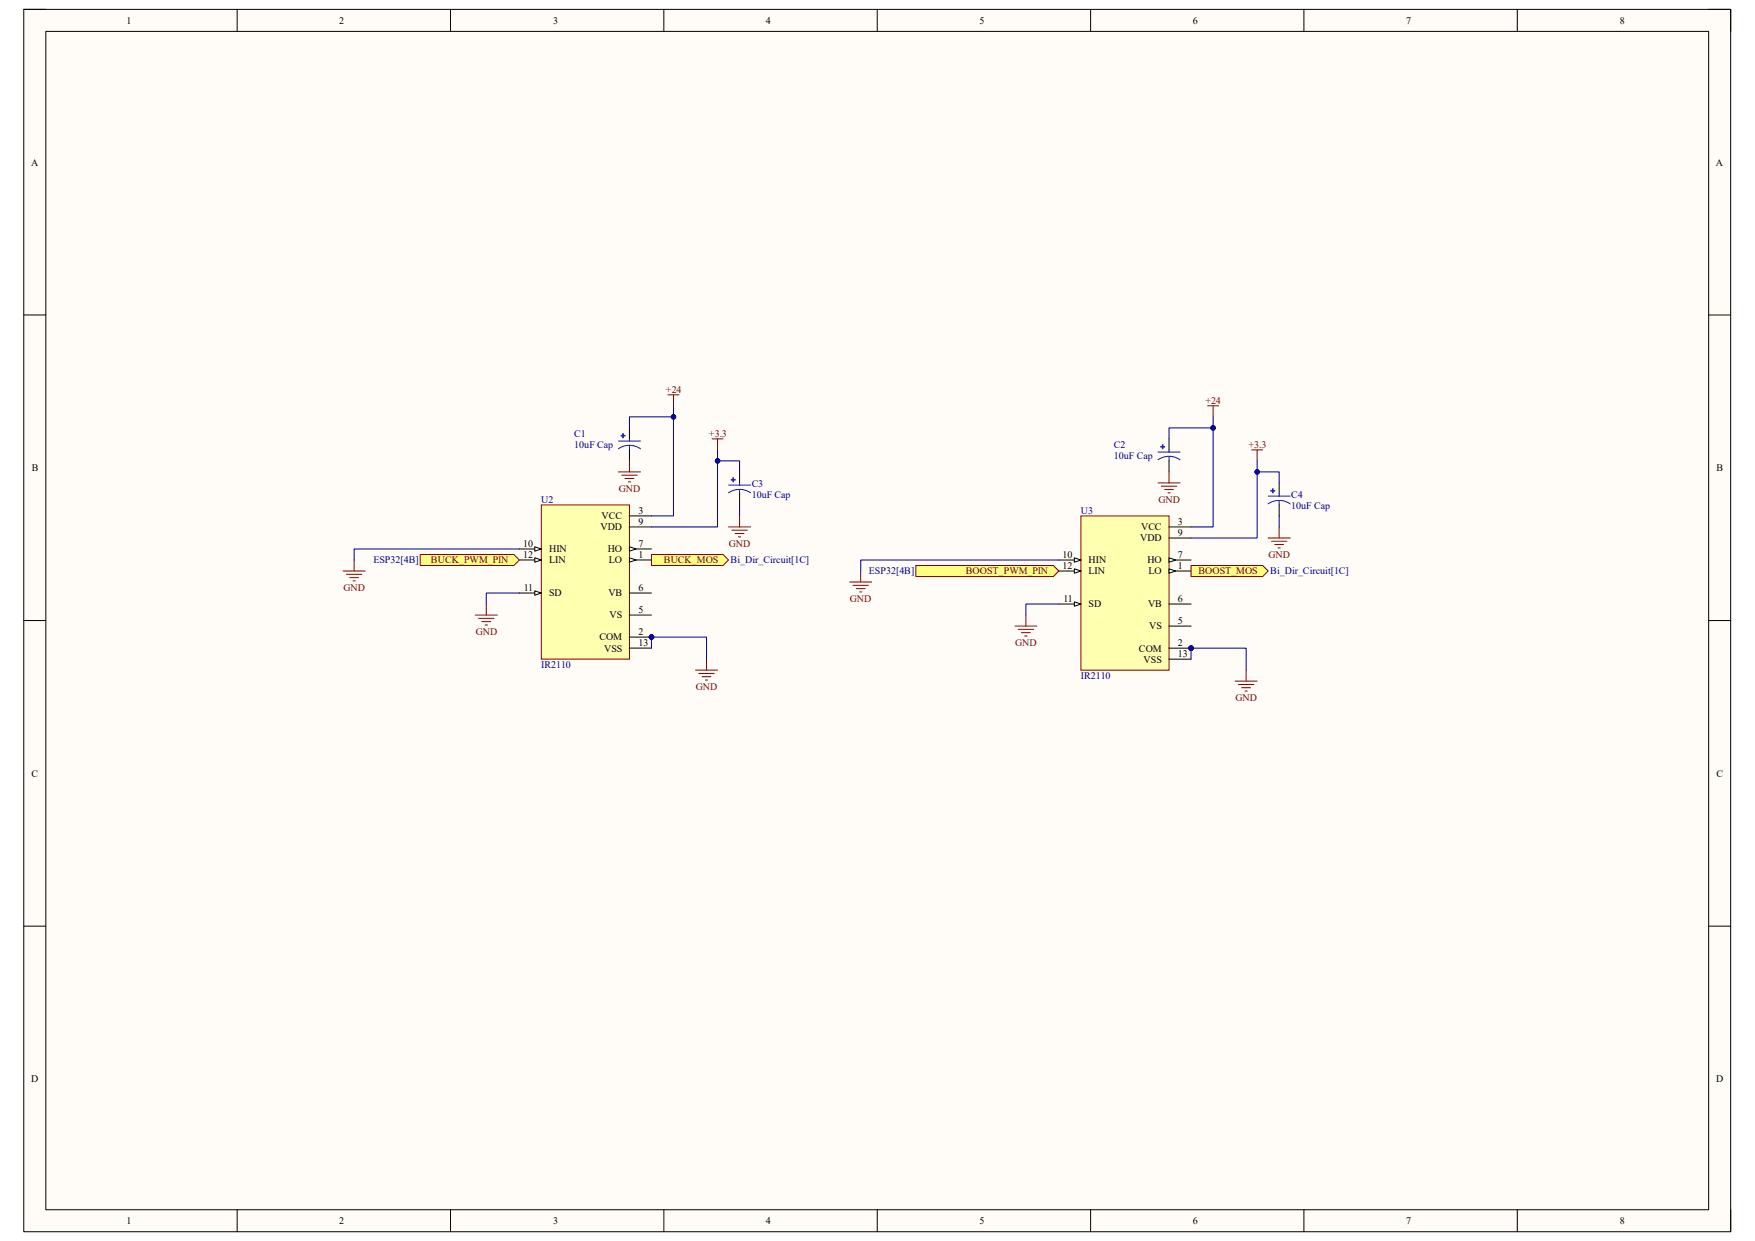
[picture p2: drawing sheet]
<svg xmlns="http://www.w3.org/2000/svg" width="297mm" height="210mm" viewBox="0 0 297 210" stroke-linecap="round" stroke-linejoin="round" font-family="sans-serif">
<path d="M4 1.6h288.9v206.8h-288.9z" fill-rule="evenodd" fill="#fffcf8"/>
<path d="M4 1.6h288.9v206.8h-288.9z" fill="none" stroke="#000" stroke-width=".17"/>
<path d="M7.8 5.3h281.4v199.4h-281.4z" fill-rule="evenodd" fill="#fffcf8"/>
<g fill="none" stroke="#000" stroke-width=".17">
<path d="M4 1.6h3.7M7.8 5.3h281.4v199.4h-281.4zM40.1 1.6v3.7M76.2 1.6v3.7M112.3 1.6v3.7M148.5 1.6v3.7M184.6 1.6v3.7M220.7 1.6v3.7M256.8 1.6v3.7M289.2 1.6h3.7v3.7M4 53.3h3.7M289.2 53.3h3.7"/>
<path d="M4 105h3.8M289.2 105h3.7M4 156.7h3.8M289.2 156.7h3.7M40.1 204.7v3.7M76.2 204.7v3.7M112.4 204.7v3.7M148.5 204.7v3.7M184.6 204.7v3.7M220.7 204.7v3.7M256.8 204.7v3.7M292.9 204.7v3.7"/>
</g>
<circle cx="110.3" cy="107.8" r=".37" fill="#000080"/>
<circle cx="110.3" cy="107.8" r=".37" fill="none" stroke="#000080" stroke-width=".17"/>
<path d="M91.6 85.4h14.9v26.1h-14.9z" fill-rule="evenodd" fill="#ffffb0"/>
<path d="M91.6 85.4h14.9v26.1h-14.9z" fill="none" stroke="#800000" stroke-width=".17"/>
<path d="M87.9 92.9h3.7" fill="none" stroke="#000" stroke-width=".17"/>
<path d="M90.5 92.5l1.1 .4-1.1 .4z" fill="#f8fcff"/>
<path d="M87.9 94.8h3.7M90.5 92.5l1.1 .4-1.1 .4z" fill="none" stroke="#000" stroke-width=".17"/>
<path d="M90.5 94.4l1.1 .4-1.1 .3z" fill="#f8fcff"/>
<path d="M90.5 94.4l1.1 .4-1.1 .3zM87.9 100.4h3.7" fill="none" stroke="#000" stroke-width=".17"/>
<path d="M90.5 100l1.1 .4-1.1 .3z" fill="#f8fcff"/>
<path d="M90.5 100l1.1 .4-1.1 .3zM106.5 87.3h3.8M106.5 89.2h3.8M106.5 92.9h3.8" fill="none" stroke="#000" stroke-width=".17"/>
<path d="M106.5 92.5l1.1 .4-1.1 .4z" fill="#f8fcff"/>
<path d="M106.5 92.5l1.1 .4-1.1 .4zM106.5 94.8h3.8" fill="none" stroke="#000" stroke-width=".17"/>
<path d="M106.5 94.4l1.1 .4-1.1 .3z" fill="#f8fcff"/>
<path d="M106.5 94.4l1.1 .4-1.1 .3zM106.5 100.4h3.8M106.5 104.1h3.8M106.5 107.8h3.8" fill="none" stroke="#000" stroke-width=".17"/>
<circle cx="110.3" cy="107.8" r=".37" fill="#000080"/>
<circle cx="110.3" cy="107.8" r=".37" fill="none" stroke="#000080" stroke-width=".17"/>
<path d="M106.5 109.7h3.8" fill="none" stroke="#000" stroke-width=".17"/>
<path d="M71.1 93.8h15.9l.9 1-.9 .9h-15.9z" fill-rule="evenodd" fill="#ffff80"/>
<path d="M71.1 93.8h15.9l.9 1-.9 .9h-15.9z" fill="none" stroke="#800000" stroke-width=".17"/>
<path d="M155 95.7h23.3l.9 .9-.9 1h-23.3z" fill-rule="evenodd" fill="#ffff80"/>
<path d="M113 66.8h1.9M114 66.8v1.9M120.5 74.3h1.9M121.4 74.3v1.8M155 95.7h23.3l.9 .9-.9 1h-23.3zM117.7 113.4h3.7M118.3 114h2.6M118.8 114.5h1.5M119.4 115.1h.4M119.6 111.5v1.9" fill="none" stroke="#800000" stroke-width=".17"/>
<path d="M124 80.9h.1v.6h-.1z" fill-rule="evenodd" fill="#00f"/>
<path d="M124 80.9h.1v.6h-.1z" fill="none" stroke="#00f" stroke-width=".17"/>
<path d="M123.8 81.1h.6v.1h-.6z" fill-rule="evenodd" fill="#00f"/>
<path d="M123.3 83.4a3.3 3.3 0 0 1 3.7 0M123.3 82.1h3.7M123.8 81.1h.6v.1h-.6zM125.2 81.7v.4M125.2 82.8v.8" fill="none" stroke="#00f" stroke-width=".17"/>
<path d="M125.2 79.9v1.8M125.2 83.6v1.8" fill="none" stroke="#000" stroke-width=".17"/>
<path d="M123.3 89.2h3.7M123.9 89.7h2.6M124.4 90.3h1.5M125 90.9h.3M125.2 87.3v1.9" fill="none" stroke="#800000" stroke-width=".17"/>
<path d="M105.4 73.4h.1v.7h-.1z" fill-rule="evenodd" fill="#00f"/>
<path d="M105.4 73.4h.1v.7h-.1z" fill="none" stroke="#00f" stroke-width=".17"/>
<path d="M105.1 73.7h.7v.1h-.7z" fill-rule="evenodd" fill="#00f"/>
<path d="M104.7 75.9a3.2 3.2 0 0 1 3.7 0M104.7 74.6h3.7M105.1 73.7h.7v.1h-.7zM106.5 74.3v.3M106.5 75.4v.7" fill="none" stroke="#00f" stroke-width=".17"/>
<path d="M106.5 72.4v1.9M106.5 76.1v1.9" fill="none" stroke="#000" stroke-width=".17"/>
<path d="M104.7 79.9h3.7M106.5 78v1.9M105.2 80.4h2.6M105.8 81h1.5M106.3 81.5h.4" fill="none" stroke="#800000" stroke-width=".17"/>
<circle cx="201.6" cy="109.7" r=".37" fill="#000080"/>
<circle cx="201.6" cy="109.7" r=".37" fill="none" stroke="#000080" stroke-width=".17"/>
<path d="M182.9 87.3h14.9v26.1h-14.9z" fill-rule="evenodd" fill="#ffffb0"/>
<path d="M182.9 87.3h14.9v26.1h-14.9z" fill="none" stroke="#800000" stroke-width=".17"/>
<path d="M179.2 94.8h3.7" fill="none" stroke="#000" stroke-width=".17"/>
<path d="M181.8 94.4l1.1 .4-1.1 .3z" fill="#f8fcff"/>
<path d="M179.2 96.6h3.7M181.8 94.4l1.1 .4-1.1 .3z" fill="none" stroke="#000" stroke-width=".17"/>
<path d="M181.8 96.3l1.1 .3-1.1 .4z" fill="#f8fcff"/>
<path d="M181.8 96.3l1.1 .3-1.1 .4zM179.2 102.2h3.7" fill="none" stroke="#000" stroke-width=".17"/>
<path d="M181.8 101.9l1.1 .3-1.1 .4z" fill="#f8fcff"/>
<path d="M197.8 89.2h3.8M197.8 91h3.8M197.8 94.8h3.8M181.8 101.9l1.1 .3-1.1 .4z" fill="none" stroke="#000" stroke-width=".17"/>
<path d="M197.8 94.4l1.2 .4-1.2 .3z" fill="#f8fcff"/>
<path d="M197.8 94.4l1.2 .4-1.2 .3zM197.8 96.6h3.8" fill="none" stroke="#000" stroke-width=".17"/>
<path d="M197.8 96.3l1.2 .3-1.2 .4z" fill="#f8fcff"/>
<path d="M197.8 96.3l1.2 .3-1.2 .4zM197.8 102.2h3.8M197.8 105.9h3.8M197.8 109.7h3.8" fill="none" stroke="#000" stroke-width=".17"/>
<circle cx="201.6" cy="109.7" r=".37" fill="#000080"/>
<circle cx="201.6" cy="109.7" r=".37" fill="none" stroke="#000080" stroke-width=".17"/>
<path d="M197.8 111.5h3.8" fill="none" stroke="#000" stroke-width=".17"/>
<path d="M204.4 68.7h1.8M205.3 68.7v1.8M211.8 76.1h1.9M212.8 76.1v1.9M209 115.3h3.8M209.6 115.8h2.6M210.1 116.4h1.5M210.7 116.9h.4M210.9 113.4v1.9" fill="none" stroke="#800000" stroke-width=".17"/>
<path d="M215.4 82.7h.1v.7h-.1z" fill-rule="evenodd" fill="#00f"/>
<path d="M215.4 82.7h.1v.7h-.1z" fill="none" stroke="#00f" stroke-width=".17"/>
<path d="M215.1 83h.6v.1h-.6z" fill-rule="evenodd" fill="#00f"/>
<path d="M214.6 85.3a3.2 3.2 0 0 1 3.7 0M214.6 84h3.7M215.1 83h.6v.1h-.6zM216.5 83.6v.4M216.5 84.7v.7" fill="none" stroke="#00f" stroke-width=".17"/>
<path d="M216.5 81.7v1.9M216.5 85.4v1.9" fill="none" stroke="#000" stroke-width=".17"/>
<path d="M214.6 91h3.7M215.2 91.6h2.6M215.7 92.2h1.5M216.3 92.7h.4M216.5 89.2v1.8" fill="none" stroke="#800000" stroke-width=".17"/>
<path d="M196.7 75.3h.1v.6h-.1z" fill-rule="evenodd" fill="#00f"/>
<path d="M196.7 75.3h.1v.6h-.1z" fill="none" stroke="#00f" stroke-width=".17"/>
<path d="M196.4 75.6h.7h-.7z" fill-rule="evenodd" fill="#00f"/>
<path d="M196 77.8a3.2 3.2 0 0 1 3.7 0M196 76.5h3.7M196.4 75.6h.7h-.7zM197.8 76.1v.4M197.8 77.2v.8" fill="none" stroke="#00f" stroke-width=".17"/>
<path d="M197.8 74.3v1.8M197.8 78v1.9" fill="none" stroke="#000" stroke-width=".17"/>
<g fill="none" stroke="#800000" stroke-width=".17">
<path d="M197.8 79.9v1.8M58.1 96.6h3.7M58.6 97.2h2.6M59.2 97.8h1.5M59.7 98.3h.4M59.9 94.8v1.8M143.8 98.5h3.7M144.4 99.1h2.6M144.9 99.6h1.5M145.7 96.6v1.9M196 81.7h3.7M196.5 82.3h2.6"/>
<path d="M197.1 82.8h1.5M197.7 83.4h.3M80.4 104.1h3.8M81 104.6h2.6M81.5 105.2h1.5M82.1 105.8h.4M82.3 102.2v1.9M145.5 100.2h.3M171.8 105.9h3.7M172.3 106.5h2.6M172.9 107.1h1.5M173.4 107.6h.4"/>
<path d="M173.6 104.1v1.8"/>
</g>
<path d="M110.3 93.8h12.1l.9 1-.9 .9h-12.1z" fill-rule="evenodd" fill="#ffff80"/>
<path d="M110.3 93.8h12.1l.9 1-.9 .9h-12.1z" fill="none" stroke="#800000" stroke-width=".17"/>
<path d="M110.3 107.8h9.3v3.7" fill="none" stroke="#000080" stroke-width=".17"/>
<circle cx="110.3" cy="107.8" r=".37" fill="#000080"/>
<g fill="none" stroke="#000080" stroke-width=".17">
<path d="M110.3 107.8v1.9"/>
<circle cx="110.3" cy="107.8" r=".37"/>
</g>
<circle cx="110.3" cy="107.8" r=".37" fill="#000080"/>
<g fill="none" stroke="#000080" stroke-width=".17">
<path d="M121.4 78h3.8v1.9M125.2 85.4v1.9"/>
<circle cx="110.3" cy="107.8" r=".37"/>
</g>
<circle cx="121.4" cy="78" r=".37" fill="#000080"/>
<g fill="none" stroke="#000080" stroke-width=".17">
<path d="M114 70.5h-7.5v1.9"/>
<circle cx="121.4" cy="78" r=".37"/>
</g>
<circle cx="114" cy="70.5" r=".37" fill="#000080"/>
<g fill="none" stroke="#000080" stroke-width=".17">
<path d="M201.6 109.7h9.3v3.7"/>
<circle cx="114" cy="70.5" r=".37"/>
</g>
<circle cx="201.6" cy="109.7" r=".37" fill="#000080"/>
<g fill="none" stroke="#000080" stroke-width=".17">
<path d="M201.6 109.7v1.8"/>
<circle cx="201.6" cy="109.7" r=".37"/>
</g>
<circle cx="201.6" cy="109.7" r=".37" fill="#000080"/>
<g fill="none" stroke="#000080" stroke-width=".17">
<path d="M212.8 79.9h3.7v1.8M216.5 87.3v1.9"/>
<circle cx="201.6" cy="109.7" r=".37"/>
</g>
<circle cx="212.8" cy="79.9" r=".37" fill="#000080"/>
<g fill="none" stroke="#000080" stroke-width=".17">
<path d="M205.3 72.4h-7.5v1.9"/>
<circle cx="212.8" cy="79.9" r=".37"/>
</g>
<circle cx="205.3" cy="72.4" r=".37" fill="#000080"/>
<g fill="none" stroke="#000080" stroke-width=".17">
<path d="M87.9 92.9h-28v1.9M179.2 94.8h-33.5v1.8M87.9 100.4h-5.6v1.8M179.2 102.2h-5.6v1.9"/>
<circle cx="205.3" cy="72.4" r=".37"/>
</g>
<path d="M201.6 95.7h12.1l.9 .9-.9 1h-12.1z" fill-rule="evenodd" fill="#ffff80"/>
<path d="M201.6 95.7h12.1l.9 .9-.9 1h-12.1z" fill="none" stroke="#800000" stroke-width=".17"/>
<path d="M121.4 76.1v13.1h-11.1" fill="none" stroke="#000080" stroke-width=".17"/>
<circle cx="121.4" cy="78" r=".37" fill="#000080"/>
<g fill="none" stroke="#000080" stroke-width=".17">
<path d="M114 68.7v18.6h-3.7"/>
<circle cx="121.4" cy="78" r=".37"/>
</g>
<circle cx="114" cy="70.5" r=".37" fill="#000080"/>
<g fill="none" stroke="#000080" stroke-width=".17">
<path d="M212.8 78v13h-11.2"/>
<circle cx="114" cy="70.5" r=".37"/>
</g>
<circle cx="212.8" cy="79.9" r=".37" fill="#000080"/>
<g fill="none" stroke="#000080" stroke-width=".17">
<path d="M205.3 70.5v18.7h-3.7"/>
<circle cx="212.8" cy="79.9" r=".37"/>
</g>
<circle cx="205.3" cy="72.4" r=".37" fill="#000080"/>
<circle cx="205.3" cy="72.4" r=".37" fill="none" stroke="#000080" stroke-width=".17"/>
<g font-size="1.7">
<text x="21.4" y="4">1</text>
<text x="57.4" y="4">2</text>
<text x="93.6" y="4">3</text>
<text x="129.6" y="4">4</text>
<text x="165.8" y="4">5</text>
<text x="201.8" y="4">6</text>
<text x="238" y="4">7</text>
<text x="274.1" y="4">8</text>
<text x="5.3" y="28">A</text>
<text x="290.4" y="28">A</text>
<text x="5.4" y="79.8">B</text>
<text x="290.5" y="79.8">B</text>
<text x="101.6" y="89.7">VDD</text>
<text x="101.8" y="87.9">VCC</text>
<text x="108" y="87">3</text>
<text x="108" y="88.8">9</text>
<text x="193.1" y="89.7">VCC</text>
<text x="199.3" y="88.8">3</text>
<text x="88.5" y="92.5">10</text>
<text x="88.5" y="94.4">12</text>
<text x="92.9" y="93.5">HIN</text>
<text x="92.9" y="95.3">LIN</text>
<text x="102.9" y="93.5">HO</text>
<text x="103" y="95.3">LO</text>
<text x="108" y="92.5">7</text>
<text x="108" y="94.4">1</text>
<text x="179.8" y="94.4">10</text>
<text x="184.2" y="95.3">HIN</text>
<text x="193" y="91.6">VDD</text>
<text x="194.2" y="95.3">HO</text>
<text x="199.3" y="90.7">9</text>
<text x="199.3" y="94.4">7</text>
<text x="88.6" y="100">11</text>
<text x="92.9" y="100.9">SD</text>
<text x="103" y="100.9">VB</text>
<text x="108" y="100">6</text>
<text x="179.8" y="96.3">12</text>
<text x="180" y="101.9">11</text>
<text x="184.2" y="97.2">LIN</text>
<text x="194.4" y="97.2">LO</text>
<text x="199.3" y="96.3">1</text>
<text x="199.3" y="101.9">6</text>
<text x="103.2" y="104.6">VS</text>
<text x="108" y="103.7">5</text>
<text x="108" y="107.4">2</text>
<text x="184.2" y="102.8">SD</text>
<text x="194.3" y="102.8">VB</text>
<text x="194.5" y="106.5">VS</text>
<text x="199.3" y="105.6">5</text>
<text x="101.4" y="108.4">COM</text>
<text x="102.2" y="110.3">VSS</text>
<text x="108" y="109.3">13</text>
<text x="192.7" y="110.3">COM</text>
<text x="193.5" y="112.1">VSS</text>
<text x="199.3" y="109.3">2</text>
<text x="199.3" y="111.2">13</text>
<text x="5.3" y="131.4">C</text>
<text x="290.5" y="131.4">C</text>
<text x="5.3" y="183.2">D</text>
<text x="290.4" y="183.2">D</text>
<text x="21.4" y="207.2">1</text>
<text x="57.4" y="207.2">2</text>
<text x="93.6" y="207.2">3</text>
<text x="129.6" y="207.2">4</text>
<text x="165.8" y="207.2">5</text>
<text x="201.8" y="207.2">6</text>
<text x="238" y="207.2">7</text>
<text x="274.1" y="207.2">8</text>
</g>
<g font-size="1.7" fill="#800000">
<text x="112.7" y="66.5">+24</text>
<text x="204" y="68.3">+24</text>
<text x="120" y="73.9">+3.3</text>
<text x="211.3" y="75.8">+3.3</text>
<text x="104.7" y="83.2">GND</text>
<text x="196" y="85.1">GND</text>
<text x="72.9" y="95.3">BUCK_PWM_PIN</text>
<text x="112.4" y="95.3">BUCK_MOS</text>
<text x="123.4" y="92.5">GND</text>
<text x="214.7" y="94.4">GND</text>
<text x="58.1" y="100">GND</text>
<text x="143.8" y="101.9">GND</text>
<text x="163.4" y="97.2">BOOST_PWM_PIN</text>
<text x="202.8" y="97.2">BOOST_MOS</text>
<text x="80.5" y="107.4">GND</text>
<text x="171.8" y="109.3">GND</text>
<text x="117.8" y="116.8">GND</text>
<text x="209.1" y="118.7">GND</text>
</g>
<g font-size="1.7" fill="#000080">
<text x="97.2" y="73.9">C1</text>
<text x="97.2" y="75.8">10uF Cap</text>
<text x="188.5" y="75.8">C2</text>
<text x="188.5" y="77.6">10uF Cap</text>
<text x="127.2" y="82.4">C3</text>
<text x="91.6" y="85.1">U2</text>
<text x="127.2" y="84.2">10uF Cap</text>
<text x="182.9" y="87">U3</text>
<text x="218.5" y="84.2">C4</text>
<text x="218.5" y="86.1">10uF Cap</text>
<text x="63.2" y="95.3">ESP32[4B]</text>
<text x="123.7" y="95.3">Bi_Dir_Circuit[1C]</text>
<text x="147.1" y="97.2">ESP32[4B]</text>
<text x="215" y="97.2">Bi_Dir_Circuit[1C]</text>
<text x="91.6" y="113.1">IR2110</text>
<text x="182.9" y="114.9">IR2110</text>
</g>
</svg>
